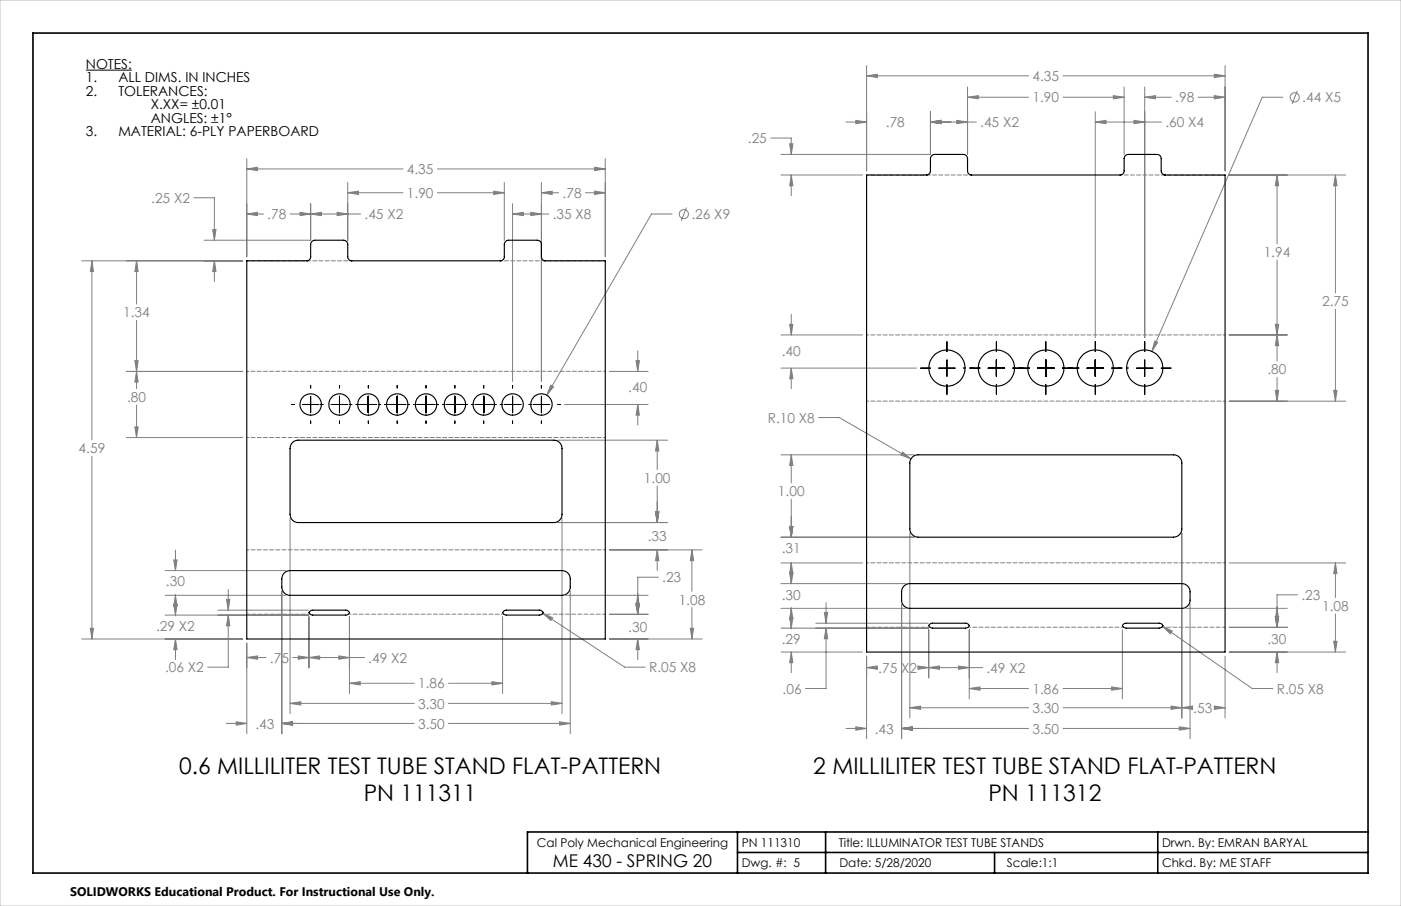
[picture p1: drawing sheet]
<svg xmlns="http://www.w3.org/2000/svg" width="432mm" height="279mm" viewBox="0 0 432 279" stroke-linecap="round" stroke-linejoin="round" font-family="sans-serif">
<g fill="none" stroke="#808080" stroke-width=".31">
<path d="M260.7 37.6h6.4M263.8 37.1l3.3 .5-3.3 .5zM267.1 20.2v32.5M267.1 23.4h49.9M267.1 23.4l3.3-.5v1zM286.8 37.6l3.3-.5v1zM286.8 34.5v13.1h-46.1M286.8 37.6h14.1M294.9 37.1l3.3 .5-3.3 .5zM298.2 26.8v20.8M298.2 30h18.8M298.2 30l3.3-.5v1z"/>
<path d="M327.6 30h18.9M327.6 23.4h50M337.6 37.6l3.3-.5v1zM337.6 37.6h20.4M337.6 34.5v69.6M343.1 29.5l3.4 .5-3.4 .5zM346.5 26.8v20.8M349.5 37.1l3.3 .5-3.3 .5zM352.8 30h8.2M352.8 26.8v77.3M352.8 30l3.3-.5v1zM369.3 30h8.3"/>
<path d="M374.3 29.5l3.3 .5-3.3 .5zM374.3 22.9l3.3 .5-3.3 .5zM377.6 20.2v32.5M395.4 30h-6.4l-34 78.4M399.8 28l-1.5 4M76.1 48.9v30.3M76.1 52.1h48.1M76.1 52.1l3.3-.5v1zM107.2 56.3v17.8M107.2 59.4h17M107.2 59.4l3.3-.5v1.1zM134.8 59.4h20.6"/>
<path d="M134.8 52.1h51.7M152.2 58.9l3.2 .5-3.2 .6zM155.4 56.3v17.8M166.9 59.4h5.3M166.9 56.3v61.3M166.9 59.4l3.3-.5v1.1zM180.4 59.4h6.1M183.3 58.9l3.2 .5-3.2 .6zM183.3 51.6l3.2 .5-3.2 .5zM186.5 48.9v30.3M237.5 42.6h6.4v5M240.7 54h25.1"/>
<path d="M243.4 44.3h1l-.5 3.3zM243.9 54v6.3M243.9 54l.5 3.3h-1zM378.8 54h36M393.6 54v21.2M393.6 54l.5 3.3h-1zM411.6 54v36.3M411.6 54l.5 3.3h-1zM59.7 61h6.4v13.1M65.5 70.8h1.1l-.5 3.3zM76.1 66h5.1M76.1 66l3.3-.5v1z"/>
<path d="M89.4 66h21.8M92.5 65.5l3.2 .5-3.2 .5zM95.7 62.8v11.3h-32.8M95.7 66l3.4-.5v1zM103.9 65.5l3.3 .5-3.3 .5zM158 66l3.3-.5v1zM158 66h11.2M158 62.8v54.8M163.6 65.5l3.3 .5-3.3 .5zM207.2 66h-6.4l-32.3 55.9M211.6 64l-1.6 4.1M25.2 80.4h49.6"/>
<path d="M28.3 80.4v55.2M28.3 80.4l.5 3.3h-1zM42.1 80.4v13.4M42.1 98.8v21.1M42.1 80.4l.5 3.3h-1zM66.1 80.4v6.4M66.1 80.4l.5 3.3h-1.1zM243.9 96.9v6.4M393.6 80.2v31.2M411.6 95.4v28.3M38.9 114.5h35.9M41.6 111.2h1l-.5 3.3z"/>
<path d="M42.1 114.5l.5 3.3h-1zM169.7 118.8l.9 .5-2.1 2.6zM187.8 114.5h11.9M196 111.2h1.1l-.5 3.3zM196.6 108.2v6.3M240.7 103.3h25.1M240.7 113.5h41.8M243.4 100h1l-.5 3.3zM243.9 113.5v6.4M243.9 113.5l.5 3.3h-1zM355.9 105.2l.9 .4-1.8 2.8zM378.8 103.3h18"/>
<path d="M393.1 100h1l-.5 3.3zM393.6 116.4v7.3M393.6 103.3l.5 3.3h-1zM38.9 134.9h35.9M41.6 131.7h1l-.5 3.2zM42.1 124.9v10M171.9 135.7h33.8M174 124.7h25.7M196.6 124.7l.5 3.3h-1.1zM196.6 124.7v6.4M202.6 135.7l.5 3.4h-1.1zM202.6 135.7v9.1"/>
<path d="M252.3 128.8h6.4l22.1 12.7M278.2 139.4l2.6 2.1-3.2-1.2zM378.8 123.7h36M393.1 120.4h1l-.5 3.3zM411.1 120.4h1l-.5 3.3zM28.3 140.7v56.4M89.4 159.9v60.2M173.2 159.9v60.2M202 157.8h1.1l-.5 3.3zM202.6 149.9v11.2M240.7 140.3h41M243.9 140.3v8.6"/>
<path d="M243.9 154v11.7M243.9 140.3l.5 3.2h-1zM50.9 176h37.2M53.6 172.7h1l-.5 3.3zM54.1 169.6v6.4M171.9 161.1h33.8M187.8 169.6h28.6M202.6 169.6l.5 3.3h-1.1zM202.6 169.6v6.3M202.9 178h-6.3v11.4M213.3 169.6v12.8M213.3 169.6l.5 3.3h-1z"/>
<path d="M240.7 165.7h41M240.7 173.6h25.1M240.7 180h38.5M243.4 162.3h1l-.5 3.4zM243.4 176.7h1l-.5 3.3zM243.9 173.6v6.4M243.9 173.6l.5 3.3h-1zM280.4 164.4v57M364.2 164.4v57M378.8 173.6h36M411.6 173.6v10.7M411.6 173.6l.5 3.3h-1z"/>
<path d="M25.2 197.1h49.6M27.8 193.7h1l-.5 3.4zM50.9 189.7h44.2M50.9 183.6h37.2M53.6 186.4h1l-.5 3.3zM54.1 183.3v6.6M54.1 197.1v6.3M54.1 197.1l.5 3.2h-1zM54.1 183.6l.5 3.3h-1zM67.2 188.2h27.9M69.8 184.9h1l-.5 3.3zM70.3 189.7v16h-6.3"/>
<path d="M70.3 181.8v6.4M70.3 189.7l.5 3.3h-1zM76.1 198.3v28M86.9 182.3v44M95.2 190.2v15.8M107.7 190.2v23.7M154.9 190.2v23.7M167.3 189.1l3 1.4-.5 .8zM167.3 189.1l25.2 16.6h6.4M174.5 183.6h25.2M175.8 182.3v44M187.8 197.1h28.6"/>
<path d="M187.8 189.4h11.9M196 186.1h1.1l-.5 3.3zM196.6 197.1l.5 3.2h-1.1zM196.6 183.6l.5 3.3h-1.1zM196.6 197.1v6.3M212.8 193.7h1l-.5 3.4zM213.3 187.4v9.7M240.7 193.7h45.4M240.7 187.6h38.5M243.4 190.4h1l-.5 3.3zM243.9 187.4v6.6M243.9 187.6l.5 3.3h-1z"/>
<path d="M251.4 192.2h34.7M254.1 188.9h1l-.5 3.3zM254.6 193.7v18.6h-6.4M254.6 185.8v6.4M254.6 193.7l.5 3.3h-1zM277.9 186.3v41.5M286.2 194.2v14.9M298.7 194.2v21.3M345.9 194.2v21.3M358.3 193.1l27.6 19.2h6.4M358.3 193.1l3 1.5-.6 .9zM365.5 187.6h31.3"/>
<path d="M366.8 186.3v41.5M378.8 193.5h18M393.1 190.1h1l-.5 3.4zM393.6 187.6l.5 3.3h-1zM399.9 183.4h-6.3v10.1M411.1 197.8h1l-.5 3.3zM411.6 189.3v11.8M76.1 202.8h5.9M76.1 202.8l3.3-.5v1zM89.4 216.9h38.3M89.4 216.9l3.3-.5v1zM90.2 202.8h22.1"/>
<path d="M91.9 202.3l3.3 .5-3.3 .5zM95.2 202.8l3.3-.5v1zM104.4 202.3l3.3 .5-3.3 .5zM107.7 210.7l3.3-.5v1zM107.7 210.7h20M138.2 216.9h35M138.2 210.7h16.7M151.6 210.2l3.3 .5-3.3 .5zM169.9 216.4l3.3 .5-3.3 .5zM240.7 201.1h25.1M243.9 201.1v6.3M243.9 201.1l.5 3.3h-1z"/>
<path d="M267.1 202.4v25.4M267.1 205.9h2.4M267.1 205.9l3.3-.5v1zM280.4 218.3l3.3-.6v1.1zM280.4 218.3h36.6M282.9 205.4l3.3 .5-3.3 .5zM283.8 205.9h19.1M286.2 205.9l3.4-.5v1zM295.4 205.4l3.3 .5-3.3 .5zM298.7 212.3h18.3M298.7 212.3l3.3-.5v1.1zM327.6 212.3h18.3"/>
<path d="M327.6 218.3h39M342.6 211.8l3.3 .5-3.3 .6zM360.9 217.7l3.3 .6-3.3 .5zM364.2 218.3l3.4-.6v1.1zM374.3 217.7l3.3 .6-3.3 .5zM374.8 218.3h2.8M377.6 202.4v19M378.8 201.1h36M393.6 201.1v6.3M393.6 201.1l.5 3.3h-1zM69.7 223.1h6.4M72.8 222.6l3.3 .5-3.3 .5z"/>
<path d="M86.9 223.1l3.3-.5v1zM86.9 223.1h40.8M138.2 223.1h37.6M172.5 222.6l3.3 .5-3.3 .5zM260.7 224.6h6.4M263.8 224.2l3.3 .4-3.3 .6zM277.9 224.6h39.1M277.9 224.6l3.3-.4v1zM327.6 224.6h39.2M363.5 224.2l3.3 .4-3.3 .6z"/>
<circle cx="399" cy="30" r="1.41"/>
<circle cx="210.8" cy="66" r="1.41"/>
</g>
<g fill="none" stroke="#000" stroke-width=".31">
<path d="M26.5 21.6h14.1M95.7 118.9v.8M104.6 118.9v.8M113.5 118.9v.8M122.4 118.9v.8M131.3 118.9v.8M140.2 118.9v.8M149.1 118.9v.8M158 118.9v.8M166.9 118.9v.8M283.7 113.5h3.1M289.3 113.5h5.1"/>
<path d="M291.9 105.4v3M291.9 111v5.1M291.9 118.6v3M299 113.5h3M304.6 113.5h5M307.1 105.4v3M307.1 111v5.1M307.1 118.6v3M312.2 113.5h5.1M319.8 113.5h5.1M322.3 105.4v3M322.3 111v5.1"/>
<path d="M322.3 118.6v3M327.4 113.5h5.1M335 113.5h5.1M337.6 105.4v3M337.6 111v5.1M337.6 118.6v3M342.7 113.5h3M350.3 113.5h5.1M352.8 105.4v3M352.8 111v5.1M352.8 118.6v3M357.9 113.5h3"/>
<path d="M89.9 124.7h.8M93.2 124.7h5.1M95.7 122.2v5.1M95.7 129.8v.8M98.8 124.7h.8M102.1 124.7h5.1M104.6 122.2v5.1M104.6 129.8v.8M107.7 124.7h.7M109.7 124.7h.8M111 124.7h5.1M113.5 122.2v5.1"/>
<path d="M113.5 129.8v.8M116.6 124.7h.7M118.6 124.7h.8M119.9 124.7h5.1M122.4 122.2v5.1M122.4 129.8v.8M125.5 124.7h.7M127.5 124.7h.8M128.8 124.7h5M131.3 122.2v5.1M131.3 129.8v.8M134.4 124.7h.7"/>
<path d="M136.4 124.7h.8M137.7 124.7h5M140.2 122.2v5.1M140.2 129.8v.8M143.3 124.7h.7M145.3 124.7h.7M146.5 124.7h5.1M149.1 122.2v5.1M149.1 129.8v.8M152.2 124.7h.7M154.2 124.7h.7M155.4 124.7h5.1"/>
<path d="M158 122.2v5.1M158 129.8v.8M163.1 124.7h.7M164.3 124.7h5.1M166.9 122.2v5.1M166.9 129.8v.8M171.9 124.7h.8"/>
</g>
<path d="M297 113.5h5M312.2 113.5h5.1M327.4 113.5h5.1M342.7 113.5h5.1" fill="none" stroke="#000" stroke-width=".31" stroke-dasharray="15.2 1.3 1.3 1.3" stroke-dashoffset="14.6"/>
<path d="M10.2 10.2h411.4v259h-411.4zM227.3 256.6v12.6M254.5 256.6v12.6M356.8 256.6v12.6M421.6 256.6h-259v12.6M227.3 262.9h194.3M306.5 262.9v6.3" fill="none" stroke="#000" stroke-width=".5"/>
<path d="M299.5 54h-32.4M377.6 54h-32.4M108.5 80.4h-32.4M186.6 80.4h-32.4M186.6 114.5h-110.5M377.6 103.3h-110.5M76.1 134.9h110.5M267.1 123.7h110.5M76.1 169.6h110.5M267.1 173.6h110.5" fill="none" stroke="#808080" stroke-width=".31" stroke-dasharray="1.3 .6" stroke-dashoffset=".6"/>
<path d="M76.1 189.4h19.5M107.3 189.4h48M167 189.4h19.6M267.1 193.4h19.6M298.3 193.4h48.1M358 193.4h19.6" fill="none" stroke="#808080" stroke-width=".31" stroke-dasharray="1.3 .6" stroke-dashoffset=".4"/>
<path d="M0 0h431.8v279.4h-431.8z" fill="none" stroke="#c0c0c0" stroke-width=".31"/>
<path d="M28.3 80.4l.5 3.3h-1zM27.8 193.7h1l-.5 3.4zM65.5 70.8h1.1l-.5 3.3zM66.1 80.4l.5 3.3h-1.1zM76.1 66l3.3-.5v1zM92.5 65.5l3.2 .5-3.2 .5zM95.7 66l3.4-.5v1zM103.9 65.5l3.3 .5-3.3 .5zM107.2 59.4l3.3-.5v1.1zM152.2 58.9l3.2 .5-3.2 .6zM42.1 80.4l.5 3.3h-1zM41.6 111.2h1l-.5 3.3zM42.1 114.5l.5 3.3h-1zM41.6 131.7h1l-.5 3.2zM196 111.2h1.1l-.5 3.3zM196.6 124.7l.5 3.3h-1.1zM166.9 59.4l3.3-.5v1.1zM183.3 58.9l3.2 .5-3.2 .6zM163.6 65.5l3.3 .5-3.3 .5zM158 66l3.3-.5v1zM169.7 118.8l-1.2 3.1 2.1-2.6zM202.6 135.7l.5 3.4h-1.1zM202 157.8h1.1l-.5 3.3zM89.4 216.9l3.3-.5v1zM169.9 216.4l3.3 .5-3.3 .5zM86.9 223.1l3.3-.5v1zM172.5 222.6l3.3 .5-3.3 .5zM95.2 202.8l3.3-.5v1zM104.4 202.3l3.3 .5-3.3 .5zM107.7 210.7l3.3-.5v1zM151.6 210.2l3.3 .5-3.3 .5zM76.1 52.1l3.3-.5v1zM183.3 51.6l3.2 .5-3.2 .5zM196.6 197.1l.5 3.2h-1.1zM196 186.1h1.1l-.5 3.3zM212.8 193.7h1l-.5 3.4zM213.3 169.6l.5 3.3h-1zM54.1 197.1l.5 3.2h-1zM53.6 186.4h1l-.5 3.3zM70.3 189.7l.5 3.3h-1zM69.8 184.9h1l-.5 3.3zM91.9 202.3l3.3 .5-3.3 .5zM76.1 202.8l3.3-.5v1zM167.3 189.1l2.5 2.2 .5-.8zM196 186.1h1.1l-.5 3.3zM196.6 183.6l.5 3.3h-1.1zM202.6 169.6l.5 3.3h-1.1zM202 157.8h1.1l-.5 3.3zM53.6 172.7h1l-.5 3.3zM54.1 183.6l.5 3.3h-1zM72.8 222.6l3.3 .5-3.3 .5zM86.9 223.1l3.3-.5v1zM243.4 44.3h1l-.5 3.3zM243.9 54l.5 3.3h-1zM286.8 37.6l3.3-.5v1zM294.9 37.1l3.3 .5-3.3 .5zM263.8 37.1l3.3 .5-3.3 .5zM286.8 37.6l3.3-.5v1zM298.2 30l3.3-.5v1zM343.1 29.5l3.4 .5-3.4 .5zM352.8 30l3.3-.5v1zM374.3 29.5l3.3 .5-3.3 .5zM349.5 37.1l3.3 .5-3.3 .5zM337.6 37.6l3.3-.5v1zM355.9 105.2l-.9 3.2 1.8-2.8zM393.6 54l.5 3.3h-1zM393.1 100h1l-.5 3.3zM393.6 103.3l.5 3.3h-1zM393.1 120.4h1l-.5 3.3zM243.4 162.3h1l-.5 3.4zM243.9 173.6l.5 3.3h-1zM243.9 140.3l.5 3.2h-1zM243.4 162.3h1l-.5 3.4zM278.2 139.4l-.6 .9 3.2 1.2zM243.4 100h1l-.5 3.3zM243.9 113.5l.5 3.3h-1zM393.6 201.1l.5 3.3h-1zM393.1 190.1h1l-.5 3.4zM411.6 173.6l.5 3.3h-1zM411.1 197.8h1l-.5 3.3zM411.6 54l.5 3.3h-1zM411.1 120.4h1l-.5 3.3zM243.9 201.1l.5 3.3h-1zM243.4 190.4h1l-.5 3.3zM254.1 188.9h1l-.5 3.3zM254.6 193.7l.5 3.3h-1zM286.2 205.9l3.4-.5v1zM295.4 205.4l3.3 .5-3.3 .5zM282.9 205.4l3.3 .5-3.3 .5zM267.1 205.9l3.3-.5v1zM298.7 212.3l3.3-.5v1.1zM342.6 211.8l3.3 .5-3.3 .6zM358.3 193.1l2.4 2.4 .6-.9zM280.4 218.3l3.3-.6v1.1zM360.9 217.7l3.3 .6-3.3 .5zM277.9 224.6l3.3-.4v1zM363.5 224.2l3.3 .4-3.3 .6zM267.1 23.4l3.3-.5v1zM374.3 22.9l3.3 .5-3.3 .5zM277.9 224.6l3.3-.4v1zM263.8 224.2l3.3 .4-3.3 .6zM364.2 218.3l3.4-.6v1.1zM374.3 217.7l3.3 .6-3.3 .5zM243.4 176.7h1l-.5 3.3zM243.9 187.6l.5 3.3h-1zM393.1 190.1h1l-.5 3.4zM393.6 187.6l.5 3.3h-1z" fill="#808080"/>
<g fill="none" stroke="#000" stroke-width=".35">
<path d="M267.1 54h18.6a1.27 1.27 0 0 0 1.1-1.3v-3.8a1.33 1.33 0 0 1 1.2-1.3h8.9a1.33 1.33 0 0 1 1.3 1.3v3.8a1.26 1.26 0 0 0 1.3 1.3h45.9a1.27 1.27 0 0 0 1.1-1.3v-3.8a1.33 1.33 0 0 1 1.2-1.3h8.9a1.33 1.33 0 0 1 1.3 1.3v3.8a1.26 1.26 0 0 0 1.3 1.3h18.4v147.1h-110.5zM76.1 80.4h18.6a1.22 1.22 0 0 0 1-1.2v-3.8a1.33 1.33 0 0 1 1.3-1.3h8.9a1.26 1.26 0 0 1 1.3 1.3v3.8a1.26 1.26 0 0 0 1.2 1.2h46a1.22 1.22 0 0 0 1-1.2v-3.8a1.33 1.33 0 0 1 1.3-1.3h8.9a1.26 1.26 0 0 1 1.3 1.3v3.8a1.26 1.26 0 0 0 1.2 1.2h18.4v116.7h-110.4zM90.1 136.5l.9-.6 .9-.2h78.8a2.53 2.53 0 0 1 2.5 2.6v20.3a2.53 2.53 0 0 1-2.5 2.5h-78.8a2.53 2.53 0 0 1-2.5-2.5v-20.3l.2-1zM281.2 141l.8-.6 1-.1h78.7a2.53 2.53 0 0 1 2.5 2.5v20.3a2.59 2.59 0 0 1-2.5 2.6h-78.7a2.59 2.59 0 0 1-2.6-2.6v-20.3l.2-1zM87.6 176.7l.8-.5 1-.2h83.8a2.53 2.53 0 0 1 2.6 2.5v2.5a2.53 2.53 0 0 1-2.6 2.6h-83.8a2.53 2.53 0 0 1-2.5-2.6v-3zM95.5 188.5l.7-.3h10.6a.78 .78 0 0 1 .9 .7 .78 .78 0 0 1-.9 .8h-10.6a.9 .9 0 0 1-.9-.9zM155.2 188.5l.7-.3h10.5a.78 .78 0 0 1 1 .7 .78 .78 0 0 1-1 .8h-10.5a.9 .9 0 0 1-.9-.9zM278.6 180.7l.8-.5 1-.2h83.8a2.53 2.53 0 0 1 2.6 2.5v2.6a2.53 2.53 0 0 1-2.6 2.5h-83.8a2.53 2.53 0 0 1-2.5-2.5v-3.1zM286.5 192.6l.7-.4h10.5a.77 .77 0 0 1 1 .7 .77 .77 0 0 1-1 .8h-10.5a.76 .76 0 0 1-.7-1.1zM346.1 192.6l.8-.4h10.5a.77 .77 0 0 1 1 .7 .77 .77 0 0 1-1 .8h-10.5a.76 .76 0 0 1-.8-1.1z"/>
<circle cx="291.9" cy="113.5" r="5.6"/>
<circle cx="307.1" cy="113.5" r="5.6"/>
<circle cx="322.3" cy="113.5" r="5.6"/>
<circle cx="337.6" cy="113.5" r="5.6"/>
<circle cx="352.8" cy="113.5" r="5.6"/>
<circle cx="95.7" cy="124.7" r="3.3"/>
<circle cx="104.6" cy="124.7" r="3.3"/>
<circle cx="113.5" cy="124.7" r="3.3"/>
<circle cx="122.4" cy="124.7" r="3.3"/>
<circle cx="131.3" cy="124.7" r="3.3"/>
<circle cx="140.2" cy="124.7" r="3.3"/>
<circle cx="149.1" cy="124.7" r="3.3"/>
<circle cx="158" cy="124.7" r="3.3"/>
<circle cx="166.9" cy="124.7" r="3.3"/>
</g>
<g font-size="7.1">
<text x="55.2" y="238.8">0.6 MILLILITER TEST TUBE STAND FLAT-PATTERN</text>
<text x="250.7" y="238.8">2 MILLILITER TEST TUBE STAND FLAT-PATTERN</text>
<text x="112.1" y="246.9">PN 111311</text>
<text x="304.6" y="246.9">PN 111312</text>
</g>
<text font-size="5.4" x="170.4" y="267.3">ME 430 - SPRING 20</text>
<g font-size="4.2">
<text x="26.5" y="21.2">NOTES:</text>
<text x="26.5" y="25.3">1.</text>
<text x="26.5" y="29.5">2.</text>
<text x="36.5" y="25.3">ALL DIMS. IN INCHES</text>
<text x="36.5" y="29.5">TOLERANCES:</text>
<text x="46.5" y="33.7">X.XX= ±0.01</text>
<text x="46.5" y="37.9">ANGLES: ±1°</text>
<text x="26.5" y="42">3.</text>
<text x="36.5" y="42">MATERIAL: 6-PLY PAPERBOARD</text>
</g>
<g font-size="4.2" fill="#808080">
<text x="318.2" y="25">4.35</text>
<text x="318.2" y="31.6">1.90</text>
<text x="362.2" y="31.6">.98</text>
<text x="401.4" y="31.5">.44 X5</text>
<text x="273" y="39.2">.78</text>
<text x="302.1" y="39.2">.45 X2</text>
<text x="359.2" y="39.2">.60 X4</text>
<text x="230.5" y="44.2">.25</text>
<text x="125.4" y="53.7">4.35</text>
<text x="46.6" y="62.6">.25 X2</text>
<text x="125.4" y="61">1.90</text>
<text x="173.4" y="61">.78</text>
<text x="82.4" y="67.6">.78</text>
<text x="112.4" y="67.6">.45 X2</text>
<text x="170.4" y="67.6">.35 X8</text>
<text x="213.1" y="67.6">.26 X9</text>
<text x="389.5" y="79.3">1.94</text>
<text x="407.5" y="94.4">2.75</text>
<text x="38" y="97.9">1.34</text>
<text x="241" y="109.9">.40</text>
<text x="390.7" y="115.5">.80</text>
<text x="39.2" y="124">.80</text>
<text x="193.6" y="120.8">.40</text>
<text x="236.6" y="130.3">R.10 X8</text>
<text x="24.2" y="139.7">4.59</text>
<text x="198.5" y="148.9">1.00</text>
<text x="239.8" y="153">1.00</text>
<text x="199.6" y="166.9">.33</text>
<text x="241" y="170.6">.31</text>
<text x="204.1" y="179.6">.23</text>
<text x="51.2" y="180.6">.30</text>
<text x="241" y="185">.30</text>
<text x="401.1" y="185">.23</text>
<text x="209.2" y="186.4">1.08</text>
<text x="407.5" y="188.4">1.08</text>
<text x="48.1" y="194.5">.29 X2</text>
<text x="193.6" y="195">.30</text>
<text x="241" y="198.6">.29</text>
<text x="390.7" y="198.6">.30</text>
<text x="50.9" y="207.3">.06 X2</text>
<text x="83.2" y="204.4">.75</text>
<text x="113.5" y="204.4">.49 X2</text>
<text x="200" y="207.3">R.05 X8</text>
<text x="270.7" y="207.5">.75 X2</text>
<text x="304.1" y="207.5">.49 X2</text>
<text x="128.9" y="212.3">1.86</text>
<text x="241.2" y="213.9">.06</text>
<text x="318.2" y="213.9">1.86</text>
<text x="393.5" y="213.9">R.05 X8</text>
<text x="128.9" y="218.5">3.30</text>
<text x="318.2" y="219.8">3.30</text>
<text x="367.8" y="219.8">.53</text>
<text x="78.7" y="224.7">.43</text>
<text x="128.9" y="224.7">3.50</text>
<text x="269.6" y="226.2">.43</text>
<text x="318.2" y="226.2">3.50</text>
</g>
<text font-size="3.8" x="21.6" y="276.3">SOLIDWORKS Educational Product. For Instructional Use Only.</text>
<g font-size="3.7">
<text x="165.5" y="261.1">Cal Poly Mechanical Engineering</text>
<text x="228.6" y="261.1">PN 111310</text>
<text x="258.5" y="261.1">Title: ILLUMINATOR TEST TUBE STANDS</text>
<text x="358.1" y="261.1">Drwn. By: EMRAN BARYAL</text>
<text x="228.6" y="267.5">Dwg. #: 5</text>
<text x="258.7" y="267.5">Date: 5/28/2020</text>
<text x="310.3" y="267.5">Scale:1:1</text>
<text x="358.1" y="267.5">Chkd. By: ME STAFF</text>
</g>
</svg>
